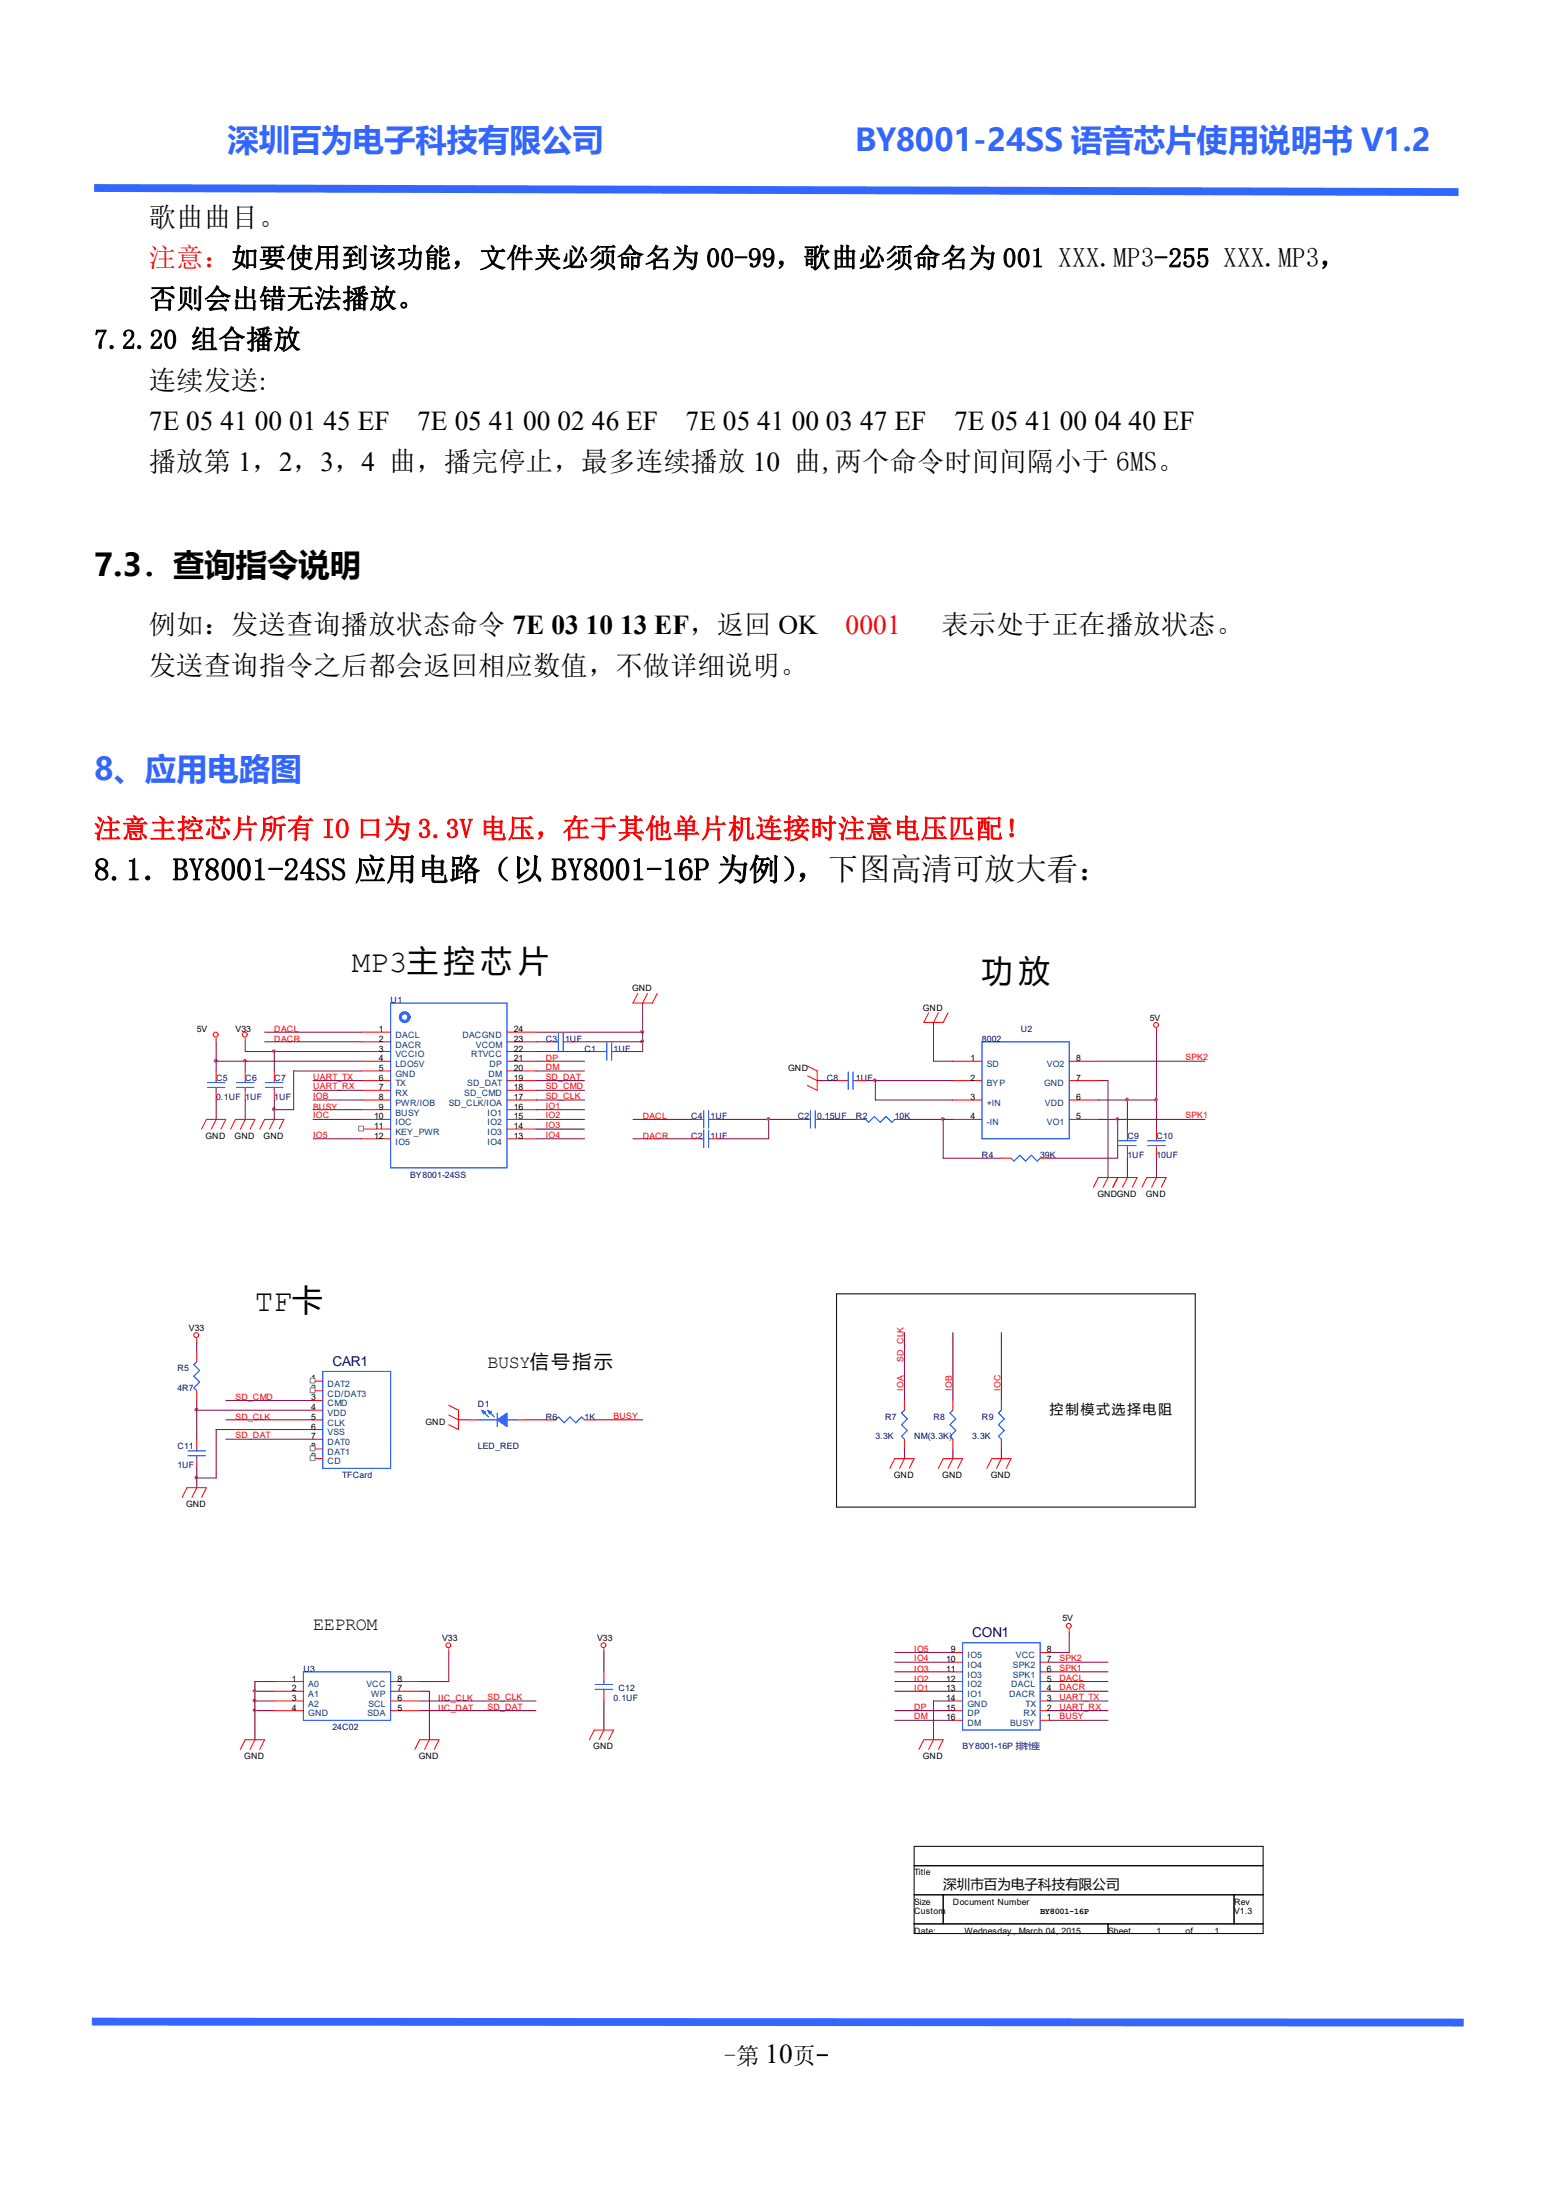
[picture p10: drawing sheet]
<svg xmlns="http://www.w3.org/2000/svg" width="210mm" height="297mm" viewBox="0 0 210 297" stroke-linecap="round" stroke-linejoin="round" font-family="sans-serif">
<g fill="#36f">
<path d="M12.7 24.9l184.2 .5-.1 1.1-184.1-.6z"/>
<path d="M12.4 272.4l185.2 .1v1.1l-185.2-.1z"/>
</g>
<g fill="none" stroke="#800040" stroke-width=".13">
<path d="M29.2 148.5v2.6M29.2 143.3h19.6M33.1 142h15.7M33.1 143.3v1.3M37 149.8v1.3M42.3 151.1h6.5M42.3 149.8h6.5M42.3 148.5h6.5M72.3 152.4h6.6M72.3 151.1h6.6M72.3 147.2h6.6M72.3 142h7.9"/>
<path d="M86.7 140.7v1.3h-2.6M97.2 153.7h6.5M110.3 145.9h2.6M111.6 151.1h3.9M116.8 145.9h11.8M118.1 148.5h10.5M122.1 151.1h5.2v5.3M126 143.3h2.6M149.5 145.9v13.1M152.2 156.4v2.6M122.1 179.9v9.2M26.6 189.1v1.3h15.7"/>
<path d="M26.6 199.5h2.6M30.5 194.3h11.8M122.1 195.6v1.3M128.6 195.6v1.3M34.4 230.9v4M60.6 223.1v3.9M81.5 229.6v4M120.8 224.4h7.8M120.8 228.3h7.8M141.7 224.4h7.8M141.7 227h7.8M141.7 228.3h7.8"/>
</g>
<g fill="none" stroke="#00f" stroke-width=".13">
<path d="M31.9 146.8h2.4M31.9 146.1h2.4M33.1 145.9v.2M33.1 146.8v.4M35.8 146.8h2.4M35.8 146.1h2.4M37 145.9v.2M37 146.8v.4M94.6 151.1h.4M94.6 153.7h.4M95 149.9v2.4M95 152.6v2.3"/>
<path d="M95.6 151.1h.3M95.6 149.9v2.4M95.6 152.6v2.3M95.6 153.7h.3M109 151.1h.4M109.4 149.9v2.4M110 151.1h.3M110 149.9v2.4M116.8 151.1l.4 .4 .8-.8 .8 .8 .8-.8 .8 .8 .4-.4M151 154.7h2.3M151 154h2.3M152.2 153.7v.3"/>
<path d="M152.2 154.7v.3M154.9 154.7h2.4M154.9 154h2.4M156.1 153.7v.3M156.1 154.7v.3M25.4 196.5h2.3M25.4 195.9h2.3M26.6 195.6v.3M26.6 196.5v.4M43.6 185.1h9.1v13.1h-9.1zM128.6 190.4l-.4 .4 .8 .8-.8 .7 .8 .8-.8 .8 .4 .4"/>
</g>
<g fill="none" stroke="#f00" stroke-width=".13">
<path d="M33.1 144.6v1.3M33.1 147.2v1.3M37 144.6v1.3M37 147.2v1.3M93.3 151.1h1.3M93.3 153.7h1.3M95.9 151.1h1.3M95.9 153.7h1.3M107.7 151.1h1.3M110.3 151.1h1.3M115.5 151.1h1.3M120.8 151.1h1.3"/>
<path d="M152.2 152.4v1.3M152.2 155v1.4M156.1 152.4v1.3M156.1 155v1.4M26.6 194.3v1.3M26.6 196.9v1.3M42.3 196.9h1.3M42.3 191.7h1.3M42.3 193h1.3M42.3 194.3h1.3M42.3 195.6h1.3M42.3 186.5h1.3"/>
<path d="M42.3 187.8h1.3M42.3 189.1h1.3M42.3 190.4h1.3M60.6 189.7l1.3 .7v2.6l-1.3-.7M60.6 191l1.3 .7M120.1 198.2l.7-1.3h2.6l-.7 1.3M122.1 196.9l-.7 1.3M126.6 198.2l.7-1.3h2.6l-.6 1.3M128.6 196.9l-.6 1.3M128.6 189.1v1.3M128.6 194.3v1.3M133.2 198.2l.6-1.3h2.7l-.7 1.3"/>
<path d="M135.2 196.9l-.7 1.3M56 236.2l.6-1.3h2.7l-.7 1.3M58 234.9l-.7 1.3M81.5 222.6v.5"/>
<circle cx="81.4" cy="222.1" r=".33"/>
</g>
<g fill="#f0f" stroke="#f0f" stroke-width=".13">
<circle cx="118.1" cy="145.8" r=".2"/>
<circle cx="26.5" cy="190.3" r=".2"/>
<circle cx="29.1" cy="143.2" r=".2"/>
<circle cx="33" cy="143.2" r=".2"/>
<circle cx="127.2" cy="151.1" r=".2"/>
<circle cx="26.5" cy="199.5" r=".2"/>
<circle cx="37" cy="141.9" r=".2"/>
</g>
<path d="M123.4 249.3h47.1v11.7h-47.1zM123.4 251.9h47.1M123.4 255.8h47.1M123.4 259.7h47.1M127.3 255.8v3.9M149.5 259.7v1.3M166.6 255.8v3.9" fill="none" stroke="#000" stroke-width=".13"/>
<g fill="#fff" stroke="#808080" stroke-width=".13">
<path d="M41.9 195.2h.6v.7h-.6z" fill-rule="evenodd"/>
<path d="M41.9 196.5h.6v.7h-.6z" fill-rule="evenodd"/>
<path d="M41.9 186.1h.6v.6h-.6z" fill-rule="evenodd"/>
<path d="M41.9 187.4h.6v.6h-.6z" fill-rule="evenodd"/>
</g>
<path d="M86.7 135.4v3.9M37 149.8h2.6M72.3 145.9h6.6M85.4 151.1h7.9M148.2 143.3h14.4M135.2 179.9v9.2M26.6 198.2v1.3M34.4 229.6h2.6M120.8 232.2h7.8M141.7 229.6h7.8" fill="none" stroke="#800040" stroke-width=".13"/>
<g fill="#f0f" stroke="#f0f" stroke-width=".13">
<circle cx="34.3" cy="229.6" r=".2"/>
<circle cx="37" cy="149.7" r=".2"/>
<circle cx="86.7" cy="139.3" r=".2"/>
</g>
<g fill="none" stroke="#f00" stroke-width=".13">
<path d="M48.8 139.3h3.9M68.4 139.3h3.9M86.1 134.1l-.7 1.3h2.6l.7-1.3M87.4 134.1l-.7 1.3M35.1 152.4l.6-1.3h2.6l-.6 1.3M37 151.1l-.6 1.3M48.8 151.1h3.9M48.8 140.7h3.9M48.8 142h3.9M48.8 147.2h3.9M48.8 148.5h3.9M48.8 145.9h3.9"/>
<path d="M48.8 143.3h3.9M48.8 144.6h3.9M48.8 149.8h3.9M48.8 152.4h3.9M48.8 153.7h3.9M68.4 151.1h3.9M68.4 140.7h3.9M68.4 142h3.9M68.4 147.2h3.9M68.4 148.5h3.9M68.4 145.9h3.9M68.4 143.3h3.9"/>
<path d="M68.4 144.6h3.9M68.4 149.8h3.9M68.4 152.4h3.9M68.4 153.7h3.9"/>
</g>
<path d="M52.7 135.4h15.7v22.3h-15.7z" fill="none" stroke="#00f" stroke-width=".13"/>
<circle cx="54.6" cy="137.3" r=".59" fill="none" stroke="#00f" stroke-width=".39"/>
<path d="M48.4 152h.7v.7h-.7z" fill-rule="evenodd" fill="#fff" stroke="#808080" stroke-width=".13"/>
<g fill="none" stroke="#800040" stroke-width=".13">
<path d="M35.7 139.3h13.1M72.3 139.3h14.4v1.4h-9.1M126 138v5.3M156.1 139.3v13.1M29.2 140.7v3.9M33.1 140.7v1.3M33.1 148.5v2.6M35.7 140.7h13.1M37 142v2.6M37 148.5v1.3M42.3 153.7h6.5M42.3 145.9h6.5"/>
<path d="M42.3 147.2h6.5M48.8 144.6h-9.2v5.2M72.3 153.7h6.6M72.3 140.7h1.4M72.3 149.8h6.6M72.3 148.5h6.6M72.3 144.6h6.6M72.3 143.3h6.6M85.4 153.7h7.9M97.2 151.1h10.5M103.7 151.1v2.6M118.1 145.9v2.6"/>
<path d="M127.3 156.4h7.9M127.3 151.1h1.3M148.2 145.9h1.3M148.2 148.5h7.9M148.2 151.1h14.4M150.9 151.1v5.3h-9.2M152.2 148.5v3.9M156.1 156.4v2.6M128.6 179.9v9.2M26.6 181.2v1.3M26.6 190.4v3.9M26.6 199.5v1.3"/>
<path d="M30.5 191.7h11.8M30.5 189.1h11.8M42.3 193h-13.1v6.5M61.9 191.7h1.3M71 191.7h2.7M80.2 191.7h6.5M135.2 195.6v1.3M34.4 228.3h2.6M37 227h-2.6v3.9h2.6M56.6 228.3h1.4v6.6M56.6 230.9h15.7M56.6 229.6h15.7"/>
<path d="M56.6 227h4M81.5 223.1v2.6M120.8 225.7h7.8M120.8 230.9h7.8M120.8 223.1h7.8M120.8 227h7.8M128.6 229.6h-2.6v5.3M141.7 225.7h7.8M141.7 230.9h7.8M141.7 232.2h7.8M144.3 220.5v2.6h-2.6"/>
</g>
<g fill="none" stroke="#f00" stroke-width=".13">
<path d="M125.3 136.7l-.6 1.3h2.6l.7-1.3M126.6 136.7l-.6 1.3M156.1 138.8v.5M27.2 152.4l.7-1.3h2.6l-.7 1.3M29.2 140.1v.6M29.2 144.6v1.3M29.2 147.2v1.3M29.2 151.1l-.7 1.3M31.1 152.4l.7-1.3h2.6l-.6 1.3M33.1 140.1v.6M33.1 151.1l-.7 1.3M73.7 140.7h1.3"/>
<path d="M76.3 140.7h1.3M80.2 142h1.3M82.8 142h1.3M109 143.9l1.3 .7v2.6l-1.3-.7M109 145.2l1.3 .7M112.9 145.9h1.3M115.5 145.9h1.3M128.6 145.9h3.9M128.6 148.5h3.9M128.6 143.3h3.9M128.6 151.1h3.9M135.2 156.4h1.3"/>
<path d="M140.4 156.4h1.3M144.3 145.9h3.9M144.3 148.5h3.9M144.3 143.3h3.9M144.3 151.1h3.9M149.5 159l-.6 1.3M150.9 159l-.7 1.3M152.2 159l-.7 1.3M156.1 159l-.7 1.3M147.6 160.3l.6-1.3h5.3l-.7 1.3M154.1 160.3l.7-1.3h2.6l-.7 1.3M26.6 180.7v.5"/>
<path d="M26.6 182.5v1.3M26.6 187.8v1.3M63.2 191.7h1.3M69.7 191.7h1.3M73.7 191.7h1.3M78.9 191.7h1.3M122.1 189.1v1.3M122.1 194.3v1.3M135.2 189.1v1.3M135.2 194.3v1.3M24.6 202.2l.6-1.4h2.7l-.7 1.4M26.6 200.8l-.7 1.4"/>
<path d="M144.3 219.9v.6M32.4 236.2l.7-1.3h2.6l-.6 1.3M34.4 234.9l-.6 1.3M37 230.9h3.9M37 229.6h3.9M37 228.3h3.9M37 227h3.9M52.7 230.9h3.9M52.7 229.6h3.9M52.7 228.3h3.9M52.7 227h3.9M60.6 222.6v.5"/>
<path d="M79.5 234.9l.7-1.3h2.6l-.6 1.3M81.5 225.7v1.3M81.5 228.3v1.3M81.5 233.6l-.6 1.3M124 236.2l.7-1.3h2.6l-.7 1.3M126 234.9l-.7 1.3M128.6 232.2h1.3M128.6 230.9h1.3M128.6 229.6h1.3M128.6 228.3h1.3M128.6 227h1.3M128.6 225.7h1.3"/>
<path d="M128.6 224.4h1.3M128.6 223.1h1.3M140.4 232.2h1.3M140.4 230.9h1.3M140.4 229.6h1.3M140.4 228.3h1.3M140.4 227h1.3M140.4 225.7h1.3M140.4 224.4h1.3M140.4 223.1h1.3"/>
<circle cx="29.1" cy="139.7" r=".33"/>
<circle cx="33" cy="139.7" r=".33"/>
<circle cx="156" cy="138.4" r=".33"/>
<circle cx="26.5" cy="180.2" r=".33"/>
<circle cx="144.2" cy="219.5" r=".33"/>
<circle cx="60.5" cy="222.1" r=".33"/>
</g>
<g fill="none" stroke="#00f" stroke-width=".13">
<path d="M75.4 139.5v2.3M76 139.5v2.3M28 146.8h2.3M28 146.1h2.3M29.2 145.9v.2M29.2 146.8v.4M75 140.7h.4M76 140.7h.3M81.5 142h.4M81.9 140.8v2.3M82.6 142h.2M82.6 140.8v2.3"/>
<path d="M114.2 145.9h.3M114.5 144.7v2.4M115.1 145.9h.4M115.1 144.7v2.4M132.5 140.7h11.8v13h-11.8zM136.5 156.4l.4 .3 .7-.7 .8 .7 .8-.7 .8 .7 .4-.3M26.6 183.8l-.4 .4 .7 .8-.7 .8 .7 .8-.7 .8 .4 .4M64.5 191.7h2.6M65.2 190.5l.7 .8M65.9 190.5l.8 .8M67.1 190.8v1.8M68.4 191.7h1.3"/>
<path d="M75 191.7l.4-.4 .7 .8 .8-.8 .8 .8 .8-.8 .4 .4M122.1 190.4l-.4 .4 .8 .8-.8 .7 .8 .8-.8 .8 .4 .4M135.2 190.4l-.4 .4 .7 .8-.7 .7 .7 .8-.7 .8 .4 .4M40.9 225.7h11.8v6.5h-11.8zM80.3 227.4h2.4M80.3 228.1h2.4M81.5 227v.4M81.5 228.1v.2M129.9 221.8h10.5v11.8h-10.5z"/>
</g>
<g fill="#f0f" stroke="#f0f" stroke-width=".13">
<circle cx="34.3" cy="230.9" r=".2"/>
<circle cx="86.7" cy="140.6" r=".2"/>
<circle cx="156" cy="148.4" r=".2"/>
<circle cx="34.3" cy="228.3" r=".2"/>
<circle cx="150.8" cy="151.1" r=".2"/>
<circle cx="152.1" cy="148.4" r=".2"/>
<circle cx="103.7" cy="151.1" r=".2"/>
</g>
<path d="M112.9 174.7h48.4v28.8h-48.4z" fill="none" stroke="#000" stroke-width=".13"/>
<g fill="#00f" stroke="#00f" stroke-width=".13">
<path d="M67.1 191.7l1.3-.9v1.8z" fill-rule="evenodd"/>
<path d="M65 190.4l.5 .2-.2 .3z" fill-rule="evenodd"/>
<path d="M65.8 190.4l.5 .2-.2 .3z" fill-rule="evenodd"/>
</g>
<g font-size="4.2" fill="#36f">
<text x="30.7" y="20.3">深圳百为电子科技有限公司</text>
<text x="115.4" y="20.3">BY8001-24SS 语音芯片使用说明书 V1.2</text>
<text x="12.7" y="105.3">8、应用电路图</text>
</g>
<g font-size="4.2">
<text x="12.7" y="77.7">7.3．查询指令说明</text>
<text x="12.7" y="118.8">8.1．BY8001-24SS 应用电路（以 BY8001-16P 为例）</text>
<text x="107.4" y="118.8">，下图高清可放大看：</text>
<text x="47.5" y="131.2">MP3主 控 芯 片</text>
<text x="132.5" y="132.5">功 放</text>
<text x="34.4" y="177">TF卡</text>
</g>
<g font-size="3.7">
<text x="20.1" y="30.6">歌曲曲目。</text>
<text x="20.1" y="41.6">否则会出错无法播放。</text>
<text x="12.7" y="47.1">7.2.20 组合播放</text>
<text x="20.1" y="52.6">连续发送:</text>
<text x="20.1" y="58.1">7E 05</text>
<text x="29.8" y="58.1">41</text>
<text x="34.4" y="58.1">00</text>
<text x="39" y="58.1">01</text>
<text x="43.6" y="58.1">45 EF</text>
<text x="56.3" y="58.1">7E 05</text>
<text x="66" y="58.1">41</text>
<text x="70.6" y="58.1">00</text>
<text x="75.2" y="58.1">02</text>
<text x="79.9" y="58.1">46 EF</text>
<text x="92.5" y="58.1">7E 05</text>
<text x="102.2" y="58.1">41</text>
<text x="106.8" y="58.1">00</text>
<text x="111.5" y="58.1">03</text>
<text x="116.1" y="58.1">47 EF</text>
<text x="128.8" y="58.1">7E 05</text>
<text x="138.4" y="58.1">41</text>
<text x="143" y="58.1">00</text>
<text x="147.7" y="58.1">04</text>
<text x="152.3" y="58.1">40 EF</text>
<text x="20.1" y="63.6">播放第 1，2，3，4 曲，播完停止，最多连续播放 10 曲,两个命令时间间隔小于 6MS。</text>
<text x="20.1" y="85.6">例如：发送查询播放状态命令 7E 03</text>
<text x="79" y="85.6">10</text>
<text x="83.7" y="85.6">13 EF，返回 OK</text>
<text x="127.1" y="85.6">表示处于正在播放状态。</text>
<text x="20.1" y="91.1">发送查询指令之后都会返回相应数值，不做详细说明。</text>
<text x="103.3" y="278.6">10</text>
</g>
<g font-size="3.7" fill="#f00">
<text x="20.1" y="36.1">注意：如要使用到该功能，文件夹必须命名为 00-99，歌曲必须命名为 001 XXX.MP3-255 XXX.MP3，</text>
<text x="114.1" y="85.6">0001</text>
<text x="12.7" y="113.1">注意主控芯片所有 IO 口为 3.3V 电压，在于其他单片机连接时注意电压匹配！</text>
</g>
<g font-size="3.2">
<text x="97.7" y="278.6">-第</text>
<text x="107" y="278.6">页-</text>
</g>
<g font-size="2.5">
<text x="65.8" y="184.7">BUSY信号指示</text>
<text x="42.3" y="220.1">EEPROM</text>
</g>
<g font-size="1.8" fill="#000080">
<text x="44.9" y="184.4">CAR1</text>
<text x="131.2" y="221">CON1</text>
</g>
<g font-size="1.8">
<text x="141.7" y="190.9">控制模式选择电阻</text>
<text x="127.3" y="255">深圳市百为电子科技有限公司</text>
</g>
<g font-size="1.2" fill="#000080">
<text x="52.7" y="135.4">U1</text>
<text x="73.7" y="140.7">C3</text>
<text x="76.3" y="140.7">1UF</text>
<text x="78.9" y="142">C1</text>
<text x="82.8" y="142">1UF</text>
<text x="132.5" y="140.7">8002</text>
<text x="137.8" y="139.3">U2</text>
<text x="29.2" y="145.9">C5</text>
<text x="29.2" y="148.5">0.1UF 1UF</text>
<text x="33.1" y="145.9">C6</text>
<text x="37" y="145.9">C7</text>
<text x="37" y="148.5">1UF</text>
<text x="111.6" y="145.9">C8</text>
<text x="115.5" y="145.9">1UF</text>
<text x="93.3" y="151.1">C4</text>
<text x="93.3" y="153.7">C2</text>
<text x="95.9" y="151.1">1UF</text>
<text x="95.9" y="153.7">1UF</text>
<text x="107.7" y="151.1">C2</text>
<text x="110.3" y="151.1">0.15UF</text>
<text x="115.5" y="151.1">R2</text>
<text x="120.8" y="151.1">10K</text>
<text x="152.2" y="153.7">C9</text>
<text x="156.1" y="153.7">C10</text>
<text x="55.3" y="159">BY8001-24SS</text>
<text x="132.5" y="156.4">R4</text>
<text x="140.4" y="156.4">39K</text>
<text x="152.2" y="156.4">1UF</text>
<text x="156.1" y="156.4">10UF</text>
<text x="23.9" y="185.1">R5</text>
<text x="23.9" y="187.8">4R7</text>
<text x="64.5" y="190">D1</text>
<text x="73.7" y="191.7">R6</text>
<text x="78.9" y="191.7">1K</text>
<text x="119.5" y="191.7">R7</text>
<text x="126" y="191.7">R8</text>
<text x="132.5" y="191.7">R9</text>
<text x="23.9" y="195.6">C11</text>
<text x="64.5" y="195.6">LED_RED</text>
<text x="118.1" y="194.3">3.3K</text>
<text x="123.4" y="194.3">NM(3.3K)</text>
<text x="131.2" y="194.3">3.3K</text>
<text x="23.9" y="198.2">1UF</text>
<text x="46.2" y="199.5">TFCard</text>
<text x="40.9" y="225.7">U3</text>
<text x="44.9" y="233.6">24C02</text>
<text x="82.8" y="229.6">0.1UF</text>
<text x="83.5" y="228.3">C12</text>
<text x="129.9" y="236.2">BY8001-16P 排针座</text>
</g>
<g font-size="1.2">
<text x="85.3" y="133.8">GND</text>
<text x="124.6" y="136.5">GND</text>
<text x="155.2" y="137.8">5V</text>
<text x="26.6" y="139.3">5V</text>
<text x="31.8" y="139.3">V33</text>
<text x="51.2" y="140.7">2</text>
<text x="51.2" y="142">3</text>
<text x="51.2" y="139.3">1</text>
<text x="51.2" y="143.3">4</text>
<text x="69.3" y="143.3">21</text>
<text x="69.3" y="142">22</text>
<text x="69.3" y="140.7">23</text>
<text x="69.3" y="139.3">24</text>
<text x="131" y="143.3">1</text>
<text x="145.2" y="143.3">8</text>
<text x="51.2" y="147.2">7</text>
<text x="51.2" y="148.5">8</text>
<text x="51.2" y="145.9">6</text>
<text x="51.2" y="144.6">5</text>
<text x="51.2" y="149.8">9</text>
<text x="69.3" y="149.8">16</text>
<text x="69.3" y="148.5">17</text>
<text x="69.3" y="147.2">18</text>
<text x="69.3" y="145.9">19</text>
<text x="69.3" y="144.6">20</text>
<text x="106.4" y="144.6">GND</text>
<text x="131" y="145.9">2</text>
<text x="131" y="148.5">3</text>
<text x="145.2" y="145.9">7</text>
<text x="145.2" y="148.5">6</text>
<text x="27.7" y="153.7">GND</text>
<text x="31.7" y="153.7">GND</text>
<text x="35.6" y="153.7">GND</text>
<text x="50.5" y="151.1">10</text>
<text x="50.5" y="152.4">11</text>
<text x="50.5" y="153.7">12</text>
<text x="69.3" y="153.7">13</text>
<text x="69.3" y="152.4">14</text>
<text x="69.3" y="151.1">15</text>
<text x="131" y="151.1">4</text>
<text x="145.2" y="151.1">5</text>
<text x="148.1" y="161.6">GNDGND</text>
<text x="154.6" y="161.6">GND</text>
<text x="25.5" y="179.6">V33</text>
<text x="42" y="191.7">5</text>
<text x="42" y="186.5">1</text>
<text x="42" y="187.8">2</text>
<text x="42" y="189.1">3</text>
<text x="42" y="190.4">4</text>
<text x="42" y="193">6</text>
<text x="42" y="194.3">7</text>
<text x="42" y="195.6">8</text>
<text x="42" y="196.9">9</text>
<text x="57.4" y="192.3">GND</text>
<text x="25.1" y="203.5">GND</text>
<text x="120.6" y="199.5">GND</text>
<text x="127.2" y="199.5">GND</text>
<text x="133.7" y="199.5">GND</text>
<text x="59.7" y="221.5">V33</text>
<text x="80.6" y="221.5">V33</text>
<text x="143.4" y="218.9">5V</text>
<text x="39.4" y="227">1</text>
<text x="53.6" y="227">8</text>
<text x="127.7" y="224.4">10</text>
<text x="127.7" y="225.7">11</text>
<text x="127.7" y="227">12</text>
<text x="128.3" y="223.1">9</text>
<text x="141.3" y="227">5</text>
<text x="141.3" y="225.7">6</text>
<text x="141.3" y="224.4">7</text>
<text x="141.3" y="223.1">8</text>
<text x="39.4" y="228.3">2</text>
<text x="39.4" y="229.6">3</text>
<text x="39.4" y="230.9">4</text>
<text x="53.6" y="228.3">7</text>
<text x="53.6" y="229.6">6</text>
<text x="53.6" y="230.9">5</text>
<text x="127.7" y="228.3">13</text>
<text x="127.7" y="229.6">14</text>
<text x="127.7" y="230.9">15</text>
<text x="127.7" y="232.2">16</text>
<text x="141.3" y="232.2">1</text>
<text x="141.3" y="230.9">2</text>
<text x="141.3" y="229.6">3</text>
<text x="141.3" y="228.3">4</text>
<text x="33" y="237.5">GND</text>
<text x="56.5" y="237.5">GND</text>
<text x="80.1" y="236.2">GND</text>
<text x="124.6" y="237.5">GND</text>
<text x="123.4" y="253.2">Title</text>
<text x="123.4" y="257.1">Size</text>
<text x="128.6" y="257.1">Document Number</text>
<text x="166.6" y="257.1">Rev</text>
<text x="123.4" y="258.4">Custom</text>
<text x="123.4" y="261">Date:</text>
<text x="130.2" y="261">Wednesday, March 04, 2015</text>
<text x="140.4" y="258.4">BY8001-16P</text>
<text x="149.5" y="261">Sheet</text>
<text x="156.1" y="261">1</text>
<text x="160" y="261">of</text>
<text x="163.9" y="261">1</text>
<text x="166.6" y="258.4">V1.3</text>
</g>
<g font-size="1.2" fill="#f00">
<text x="37" y="139.3">DACL</text>
<text x="37" y="140.7">DACR</text>
<text x="73.7" y="143.3">DP</text>
<text x="160" y="143.1">SPK2</text>
<text x="42.3" y="147.1">UART_RX</text>
<text x="42.3" y="148.4">IOB</text>
<text x="42.3" y="145.8">UART_TX</text>
<text x="42.3" y="149.8">BUSY</text>
<text x="73.7" y="144.4">DM</text>
<text x="73.7" y="148.4">SD_CLK</text>
<text x="73.7" y="147.1">SD_CMD</text>
<text x="73.7" y="145.8">SD_DAT</text>
<text x="73.7" y="149.7">IO1</text>
<text x="42.3" y="153.6">IO5</text>
<text x="42.3" y="151">IOC</text>
<text x="73.7" y="153.6">IO4</text>
<text x="73.7" y="152.3">IO3</text>
<text x="73.7" y="151">IO2</text>
<text x="86.7" y="151.1">DACL</text>
<text x="86.7" y="153.7">DACR</text>
<text x="160" y="151">SPK1</text>
<text x="121.9" y="183.8" transform="rotate(-90 121.9 183.8)">SD_CLK</text>
<text x="31.8" y="191.7">SD_CLK</text>
<text x="31.8" y="188.9">SD_CMD</text>
<text x="82.8" y="191.6">BUSY</text>
<text x="121.9" y="187.8" transform="rotate(-90 121.9 187.8)">IOA</text>
<text x="128.5" y="187.8" transform="rotate(-90 128.5 187.8)">IOB</text>
<text x="135" y="187.8" transform="rotate(-90 135 187.8)">IOC</text>
<text x="31.8" y="194.2">SD_DAT</text>
<text x="123.4" y="224.3">IO4</text>
<text x="123.4" y="225.7">IO3</text>
<text x="123.4" y="223.1">IO5</text>
<text x="123.4" y="227">IO2</text>
<text x="143" y="226.9">DACL</text>
<text x="143" y="225.6">SPK1</text>
<text x="143" y="224.3">SPK2</text>
<text x="59.1" y="230.9">IIC_DAT</text>
<text x="59.1" y="229.6">IIC_CLK</text>
<text x="65.8" y="230.8">SD_DAT</text>
<text x="65.8" y="229.5">SD_CLK</text>
<text x="123.4" y="230.8">DP</text>
<text x="123.4" y="228.3">IO1</text>
<text x="123.4" y="232.1">DM</text>
<text x="143" y="228.2">DACR</text>
<text x="143" y="229.5">UART_TX</text>
<text x="143" y="232.1">BUSY</text>
<text x="143" y="230.8">UART_RX</text>
</g>
<g font-size="1.2" fill="#004080">
<text x="53.4" y="141.4">DACR</text>
<text x="53.4" y="142.7">VCCIO</text>
<text x="53.4" y="140.1">DACL</text>
<text x="62.4" y="140.1">DACGND</text>
<text x="63.6" y="142.7">RTVCC</text>
<text x="64.2" y="141.4">VCOM</text>
<text x="53.4" y="148">RX</text>
<text x="53.4" y="149.3">PWR/IOB</text>
<text x="53.4" y="146.7">TX</text>
<text x="53.4" y="144.1">LDO5V</text>
<text x="53.4" y="145.4">GND</text>
<text x="60.6" y="149.3">SD_CLK/IOA</text>
<text x="62.7" y="148">SD_CMD</text>
<text x="63.1" y="146.7">SD_DAT</text>
<text x="65.9" y="145.4">DM</text>
<text x="66.1" y="144.1">DP</text>
<text x="133.2" y="146.7">BYP</text>
<text x="133.2" y="149.3">+IN</text>
<text x="133.2" y="144.1">SD</text>
<text x="140.9" y="146.7">GND</text>
<text x="141" y="149.3">VDD</text>
<text x="141.3" y="144.1">VO2</text>
<text x="53.4" y="150.6">BUSY</text>
<text x="53.4" y="151.9">IOC</text>
<text x="53.4" y="153.2">KEY_PWR</text>
<text x="53.4" y="154.5">IO5</text>
<text x="65.8" y="154.5">IO4</text>
<text x="65.8" y="153.2">IO3</text>
<text x="65.8" y="151.9">IO2</text>
<text x="65.8" y="150.6">IO1</text>
<text x="133.2" y="151.9">-IN</text>
<text x="141.3" y="151.9">VO1</text>
<text x="44.2" y="187.2">DAT2</text>
<text x="44.2" y="188.5">CD/DAT3</text>
<text x="44.2" y="189.9">CMD</text>
<text x="44.2" y="191.2">VDD</text>
<text x="44.2" y="192.5">CLK</text>
<text x="44.2" y="193.8">VSS</text>
<text x="44.2" y="195.1">DAT0</text>
<text x="44.2" y="196.4">DAT1</text>
<text x="44.2" y="197.7">CD</text>
<text x="41.6" y="227.8">A0</text>
<text x="49.5" y="227.8">VCC</text>
<text x="130.6" y="223.9">IO5</text>
<text x="130.6" y="225.2">IO4</text>
<text x="130.6" y="226.5">IO3</text>
<text x="130.6" y="227.8">IO2</text>
<text x="136.5" y="227.8">DACL</text>
<text x="136.7" y="226.5">SPK1</text>
<text x="136.7" y="225.2">SPK2</text>
<text x="137.1" y="223.9">VCC</text>
<text x="41.6" y="229.1">A1</text>
<text x="41.6" y="230.4">A2</text>
<text x="41.6" y="231.7">GND</text>
<text x="49.6" y="231.7">SDA</text>
<text x="49.7" y="230.4">SCL</text>
<text x="50.1" y="229.1">WP</text>
<text x="130.6" y="229.1">IO1</text>
<text x="130.6" y="230.4">GND</text>
<text x="130.6" y="231.7">DP</text>
<text x="130.6" y="233">DM</text>
<text x="136.2" y="229.1">DACR</text>
<text x="136.3" y="233">BUSY</text>
<text x="138.2" y="231.7">RX</text>
<text x="138.4" y="230.4">TX</text>
</g>
</svg>
